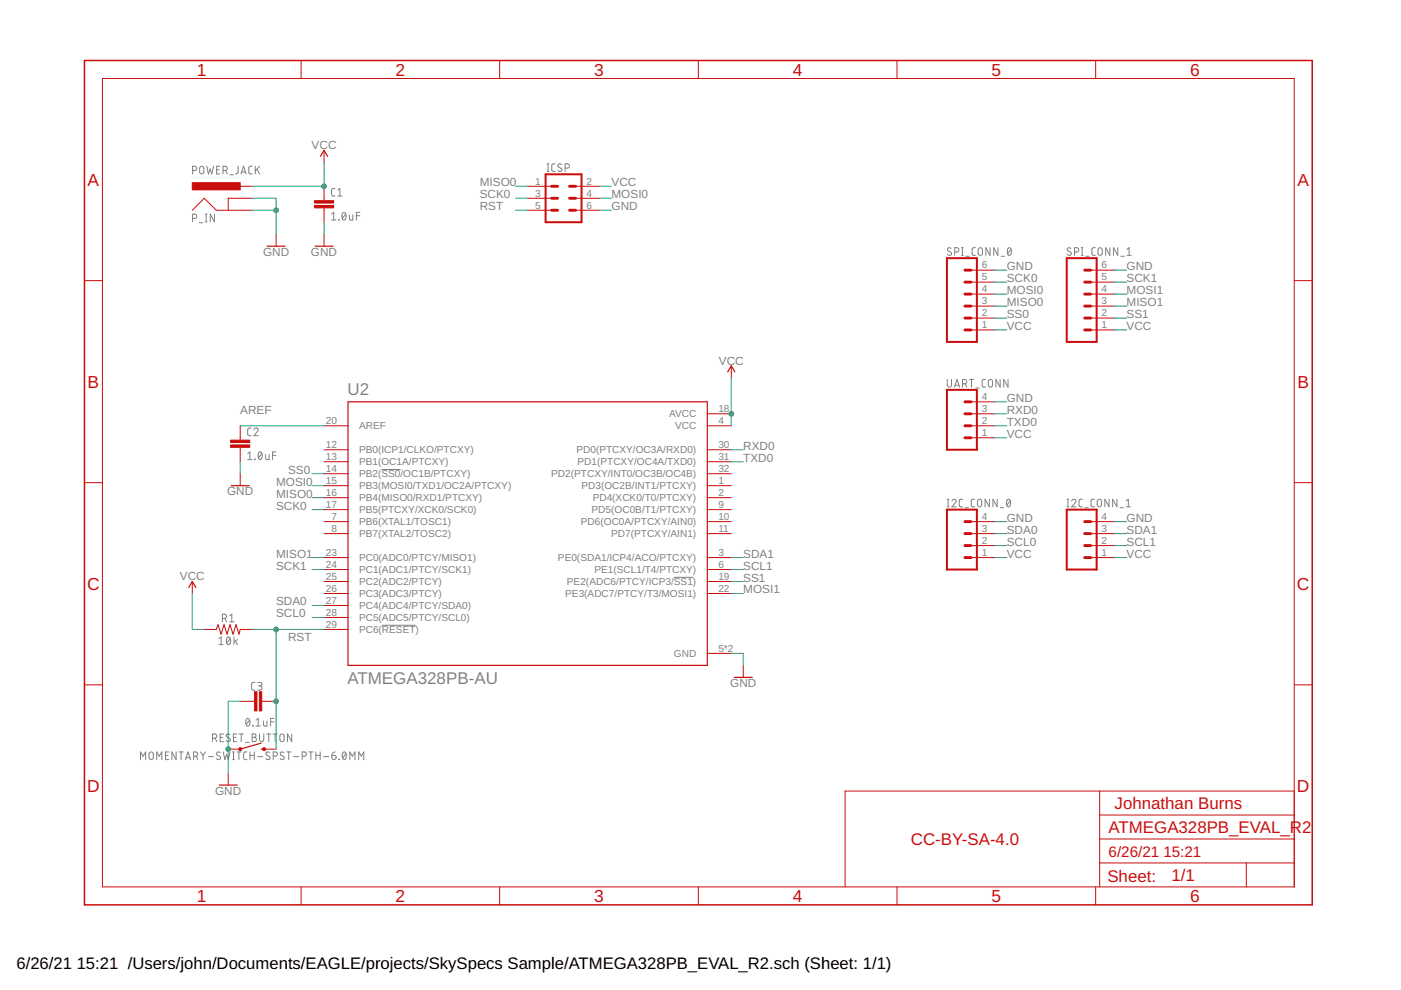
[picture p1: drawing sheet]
<svg xmlns="http://www.w3.org/2000/svg" width="297mm" height="210mm" viewBox="0 0 297 210" stroke-linecap="round" stroke-linejoin="round" font-family="sans-serif">
<g fill="none" stroke="#808080" stroke-width=".21">
<path d="M40.8 36.2h.5a.46 .46 0 0 0 .4-.5 .46 .46 0 0 0-.4-.5h-.5v1.7M42.5 35.4l.3-.2 .3 .2 .1 1a.44 .44 0 0 1-.4 .5 .44 .44 0 0 1-.5-.5zM43.8 35.2l.4 1.7 .4-1.1 .3 1.1 .4-1.7M45.9 36h.6M46.7 35.2h-.8v1.7h.8M47.3 36.2h.4a.46 .46 0 0 0 .5-.5 .46 .46 0 0 0-.5-.5h-.4v1.7M47.8 36.2l.4 .7M48.8 37.1h.7M50.5 35.2v1.5l-.6 .2M51.1 36.9l.5-1.7 .6 1.7M51.2 36.5h.8M53.5 35.2l-.5 .1-.3 .3 .1 1.1 .2 .2h.5"/>
<path d="M54.1 35.2v1.7M54.5 35.9l.5 1M55 35.2l-.9 1M71 39.9l-.5 .1-.2 .3v1.1l.2 .2h.5M116 36.4h.4M116 34.7h.4M116.2 34.7v1.7M117.7 34.7l-.6 .1-.1 .3v1.1l.2 .1 .5 .1M119.1 34.9l-.5-.2-.2 .1-.1 .3 .1 .2 .6 .4a.38 .38 0 0 1 .1 .5 .38 .38 0 0 1-.5 .1l-.4-.1M119.8 35.6h.5a.46 .46 0 0 0 .4-.4 .46 .46 0 0 0-.4-.5h-.5v1.7M40.8 46.3h.5a.46 .46 0 0 0 .4-.4 .46 .46 0 0 0-.4-.5h-.5v1.6M42.3 47.2h.7"/>
<path d="M43.5 45.4h.4M43.5 47h.4M43.7 45.4v1.6M45.5 45.4v1.6l-.9-1.6v1.6M70.3 45.4l.5-.4v1.7M70.3 46.7h.9M71.6 41.6h.9M71.6 40.3l.5-.4v1.7M71.8 46.6l.1 .1zM72.7 45.1l.2-.1a.97 .97 0 0 1 0 1.7 1.02 1.02 0 0 1-.2-1.6zM73.3 45.4l-.7 .9M74.1 45.6v.9l.3 .2h.4v-1.1"/>
<path d="M75.6 45.7h.7M76.3 45h-.7v1.7M201.7 52.7l-.2-.1a.38 .38 0 0 0-.6 .1 .38 .38 0 0 0 .2 .5l.4 .3a.4 .4 0 0 1 .1 .6 .4 .4 0 0 1-.6-.1l-.2-.1M202.4 53.4h.5a.46 .46 0 0 0 .4-.4 .46 .46 0 0 0-.4-.5h-.5v1.6M203.9 52.5h.3M203.9 54.1h.3M204 52.5v1.6M204.8 54.3h.7M206.8 52.5l-.5 .1-.2 .3v1l.2 .2h.5M207.5 52.7l.4-.2 .4 .3v.9a.46 .46 0 0 1-.5 .4 .46 .46 0 0 1-.4-.4zM209.9 52.5v1.6l-.9-1.6v1.6M211.6 52.5v1.6l-.9-1.6v1.6"/>
<path d="M212.2 54.3h.8M213.8 52.6l.2-.1a.95 .95 0 0 1 0 1.6 1.04 1.04 0 0 1-.2-1.5zM214.4 52.9l-.8 .9M227.1 52.7l-.5-.2-.3 .4 .1 .2 .5 .4a.38 .38 0 0 1 .2 .5 .38 .38 0 0 1-.5 .1l-.4-.2M227.8 53.4h.5a.46 .46 0 0 0 .4-.4 .46 .46 0 0 0-.4-.5h-.5v1.6M229.3 52.5h.3M229.3 54.1h.3M229.4 52.5v1.6M230.2 54.3h.7M232.2 52.5l-.5 .1-.2 .3v1l.2 .2h.5M232.9 52.7l.4-.2 .3 .2 .1 1a.46 .46 0 0 1-.5 .4 .46 .46 0 0 1-.4-.4zM235.3 52.5v1.6l-.9-1.6v1.6"/>
<path d="M237 52.5v1.6l-.9-1.6v1.6M237.6 54.3h.8M239 54.1h.8M239 52.9l.4-.4v1.6M52.5 96.2l.5-.4v1.7M52.5 97.5h.9M53.2 90.7l-.5 .1-.2 .3 .1 1.2 .6 .1M53.8 91.1a.44 .44 0 0 1 .7-.3 .44 .44 0 0 1 .1 .7l-.8 .9h.9M54 97.3l.1 .2zM54.9 95.9l.3-.1a.97 .97 0 0 1 0 1.7 1.03 1.03 0 0 1-.3-1.6zM55.5 96.2l-.7 .9M56.3 96.4v.9l.3 .2h.4v-1.1"/>
<path d="M57.8 96.5h.7M58.5 95.8h-.7v1.7M80.9 99.5h4M200.8 80.5v1.1a.46 .46 0 0 0 .5 .5 .46 .46 0 0 0 .4-.5v-1.1M202.4 82.1l.5-1.6 .6 1.6M202.5 81.7h.8M204.1 81.4h.4a.46 .46 0 0 0 .5-.5 .46 .46 0 0 0-.5-.4h-.4v1.6M204.6 81.4l.4 .7M205.5 80.5h.9M206 80.5v1.6M206.9 82.3h.7M209 80.5h-.6l-.2 .3 .1 1.1 .1 .1 .6 .1"/>
<path d="M209.7 80.6l.3-.1 .3 .1 .1 1a.46 .46 0 0 1-.4 .5 .46 .46 0 0 1-.5-.5zM212 80.5v1.6l-.8-1.6v1.6M213.7 80.5v1.6l-.9-1.6v1.6M200.8 107.5h.4M200.8 105.9h.4M201 105.9v1.6M201.8 106.2a.44 .44 0 0 1 .7-.3 .44 .44 0 0 1 .1 .7l-.8 .9h.9M204.1 105.9h-.5l-.2 .3v1.1l.2 .1 .5 .1M204.6 107.7h.7M206.7 105.9h-.6l-.2 .3 .1 1.1 .1 .1 .6 .1M207.4 106l.3-.1 .3 .1 .1 1a.44 .44 0 0 1-.4 .5 .44 .44 0 0 1-.5-.5zM209.8 105.9v1.6l-.9-1.6v1.6"/>
<path d="M211.4 105.9v1.6l-.9-1.6v1.6M212.1 107.7h.7M213.6 106l.2-.1a.93 .93 0 0 1 0 1.6 1.02 1.02 0 0 1-.2-1.5zM214.2 106.2l-.7 .9M226.2 107.5h.4M226.2 105.9h.4M226.4 105.9v1.6M227.2 106.2a.45 .45 0 0 1 .6-.3 .45 .45 0 0 1 .2 .7l-.8 .9h.9M229.5 105.9h-.5l-.2 .3v1.1l.2 .1 .5 .1M230 107.7h.7M232.1 105.9h-.6l-.2 .3 .1 1.1 .1 .1 .6 .1M232.8 106l.3-.1 .3 .1 .1 1a.46 .46 0 0 1-.4 .5 .46 .46 0 0 1-.5-.5z"/>
<path d="M235.1 105.9v1.6l-.8-1.6v1.6M236.8 105.9v1.6l-.9-1.6v1.6M237.5 107.7h.7M238.8 107.5h.9M238.8 106.2l.4-.3v1.6M46.4 135.4l.5-.4v1.7M46.4 136.7h.9M47.2 131.1h.4a.46 .46 0 0 0 .4-.4 .46 .46 0 0 0-.4-.5h-.4v1.6M47.7 131.1l.3 .7M48.2 135.1l.3-.1a.97 .97 0 0 1 0 1.7 1.02 1.02 0 0 1-.3-1.6zM48.7 130.6l.4-.4v1.6M48.7 131.8h.9"/>
<path d="M48.8 135.4l-.7 .9M49.6 135v1.7M49.9 135.9l.4 .8M50.3 135.6l-.7 .5M81 132.6h7.1M142.9 122.4h4M31.7 159.6l.3-.2 .4 .2 .1 1a.46 .46 0 0 1-.4 .5 .46 .46 0 0 1-.5-.5zM35.8 159.4h-.7v1.7h.7M37.3 159.4v1.7l-.9-1.7v1.7M38 159.4h.9M38.4 159.4v1.7M42.5 159.4l.6 .8"/>
<path d="M43.6 159.4l-.5 .8M45.1 156.5h.4a.46 .46 0 0 0 .5-.4 .46 .46 0 0 0-.5-.5h-.4v1.6M45.6 156.5l.4 .7M46.7 156.3h.5M46.7 159.6l-.6-.2-.2 .4 .1 .2 .6 .4a.38 .38 0 0 1 .1 .5 .38 .38 0 0 1-.5 .1l-.3-.2M47.3 159.4l.4 1.7 .3-1.1 .4 1.1 .4-1.7M47.4 155.6h-.7v1.6h.7M48.7 155.7l-.5-.1-.2 .4v.2l.6 .4a.38 .38 0 0 1 .2 .5 .38 .38 0 0 1-.5 .1l-.4-.2M49.3 159.4h.4M49.5 156.3h.5M49.5 159.4v1.7M50.2 159.4h.9"/>
<path d="M50.2 155.6h-.7v1.6h.7M50.7 159.4v1.7M50.7 155.6h.9M51.1 155.6v1.6M52.1 157.4h.7M52.3 152.4l.3-.1a.97 .97 0 0 1 0 1.6 1.02 1.02 0 0 1-.3-1.5zM52.4 159.4h-.5l-.3 .4 .2 1.2 .6 .1M52.9 152.7l-.7 .9M53 159.4v1.7M53.5 155.6h.4a.36 .36 0 0 1 .4 .4 .36 .36 0 0 1-.4 .3 .46 .46 0 0 1 .5 .5 .46 .46 0 0 1-.5 .4h-.4zM53.5 156.3h.4M53.6 153.9h.1z"/>
<path d="M53.9 159.4v1.7M54.1 144.7h-.5l-.3 .4 .1 1 .2 .2h.5M54.3 153.9h.9M54.3 152.7l.4-.4v1.6M54.6 144.7h.6a.36 .36 0 0 1 .3 .4 .36 .36 0 0 1-.3 .3h-.4M55 155.6v1.2a.46 .46 0 0 0 .5 .4 .46 .46 0 0 0 .4-.4v-1.2M55.1 145.4a.46 .46 0 0 1 .4 .5 .46 .46 0 0 1-.4 .4h-.5M55.9 152.9v.9l.3 .1h.4v-1M56.5 155.6h.9M57 155.6v1.6M57.1 159.6l-.5-.2-.2 .4 .1 .2 .6 .4a.38 .38 0 0 1 .1 .5 .38 .38 0 0 1-.5 .1l-.4-.2M57.4 153h.7"/>
<path d="M57.9 155.6h.9M58.1 152.3h-.7v1.6M58.3 155.6v1.6M59.5 155.7l.3-.1 .3 .1 .1 1.1a.46 .46 0 0 1-.4 .4 .46 .46 0 0 1-.5-.4zM60.2 159.6l-.2-.1a.38 .38 0 0 0-.5 .1 .38 .38 0 0 0 .1 .5l.5 .3a.44 .44 0 0 1-.1 .7 .44 .44 0 0 1-.6-.3M60.8 159.4h.9M61.2 159.4v1.7M61.8 155.6v1.6l-.8-1.6v1.6M65.5 159.4h.9M65.9 159.4v1.7M67 159.4v1.7M67.9 159.4v1.7"/>
<path d="M71.1 159.4l-.6 .3-.1 .4M72.7 159.5l.3-.1a.97 .97 0 0 1 0 1.7 1.02 1.02 0 0 1-.3-1.6zM73.4 159.8l-.8 .9M29.8 161.1v-1.7l.5 .9 .6-.9v1.7M33.2 161.1v-1.7l.6 .9 .5-.9v1.7M35.1 160.1h.5M39.3 161.1l.6-1.7 .5 1.7M39.5 160.7h.8M41 160.3h.5a.46 .46 0 0 0 .4-.4 .46 .46 0 0 0-.4-.5h-.5v1.7M41.6 160.3l.3 .8M43.1 160.2v.9M44.2 160.4h1.1"/>
<path d="M49.3 161.1h.4M53 160.1h.9M54.6 160.4h1.1M57.9 160.3h.5a.46 .46 0 0 0 .4-.4 .46 .46 0 0 0-.4-.5h-.5v1.7M62.3 160.4h1M64.1 160.3h.4a.46 .46 0 0 0 .5-.4 .46 .46 0 0 0-.5-.5h-.4v1.7M67 160.1h.9M68.6 160.4h1.1M70.4 160.1h.5a.45 .45 0 0 1 .4 .6 .45 .45 0 0 1-.5 .3 .45 .45 0 0 1-.4-.4zM71.9 161v.1zM74.2 161.1v-1.7l.5 .9 .6-.9v1.7M76.1 161.1v-1.7l.5 .9 .5-.9v1.7"/>
</g>
<g fill="none" stroke="#c90d0c" stroke-width=".21">
<path d="M21.7 16.6h252.7v171.4h-252.7zM63.8 12.8v3.8M105.9 12.8v3.8M148.1 12.8v3.8M190.2 12.8v3.8M232.3 12.8v3.8M50.9 39.5h2.6M68.7 31.9v2.5M68.7 39.5v3M111.9 39.5h5M122 39.5h5.1M17.9 59.5h3.8"/>
<path d="M40.8 44.6l2.5-2.6 2.5 2.6h7.7M53.5 42h-5.1v2.6M58.5 49.7v2.5M68.7 44.1v3M68.7 49.7v2.5M111.9 44.6h5M111.9 42h5M122 44.6h5.1M122 42h5.1M205.8 59.8h5.1M205.8 57.3h5.1M231.2 59.8h5.1"/>
<path d="M231.2 57.3h5.1M274.4 59.5h3.8M155 77.6v2.5M205.8 70h5.1M205.8 67.4h5.1M205.8 64.9h5.1M205.8 62.4h5.1M231.2 70h5.1M231.2 67.4h5.1M231.2 64.9h5.1M231.2 62.4h5.1M50.9 90.3v3"/>
<path d="M50.9 94.8v3.1M68.7 90.3h5.1M68.7 95.4h5.1M68.7 97.9h5.1M150 90.3h5M150 95.4h5M150 97.9h5M150 87.7h5M205.8 90.3h5.1M205.8 87.7h5.1M205.8 92.8h5.1M205.8 85.2h5.1"/>
<path d="M17.9 102.3h3.8M50.9 100.4v2.6M68.7 100.4h5.1M68.7 103h5.1M68.7 105.5h5.1M68.7 108.1h5.1M68.7 110.6h5.1M68.7 113.1h5.1M68.7 118.2h5.1M150 100.4h5M150 103h5M150 105.5h5"/>
<path d="M150 108.1h5M150 110.6h5M150 113.1h5M150 118.2h5M205.8 110.6h5.1M205.8 113.1h5.1M205.8 118.2h5.1M205.8 115.7h5.1M231.2 110.6h5.1M231.2 113.1h5.1M231.2 118.2h5.1M231.2 115.7h5.1"/>
<path d="M274.4 102.3h3.8M40.8 123.3v2.5M43.3 133.5h2.5l.4-1.1 .7 2.1 .6-2.1 .6 2.1 .7-2.1 .6 2.1 .6-2.1 .7 2.1 .2-1h2.6M68.7 120.8h5.1M68.7 123.3h5.1M68.7 125.8h5.1M68.7 128.4h5.1M68.7 130.9h5.1M68.7 133.5h5.1M150 138.5h5M150 120.8h5M150 123.3h5"/>
<path d="M150 125.8h5M17.9 145.2h3.8M48.4 158.8h2.5M50.9 148.7h3.1M55.5 148.7h3M56 158.8h2.5M157.6 141.1v2.5M274.4 145.2h3.8M48.4 163.9v2.6M233.2 167.7v20.3M233.2 177.9h41.2M233.2 172.8h41.2"/>
<path d="M274.4 167.7h-95.2v20.3M63.8 188v3.9M105.9 188v3.9M148.1 188v3.9M190.2 188v3.9M232.3 188v3.9M233.2 183h41.2M264.2 183v5"/>
</g>
<path d="M17.9 12.8h260.3v179.1h-260.3z" fill="none" stroke="#c90d0c" stroke-width=".32"/>
<path d="M67.9 33.1l.8-1.2 .8 1.2M56.6 52.2h3.9M66.8 52.2h3.8M154.3 78.8l.7-1.2 .8 1.2M73.8 85.2h76.2v55.9h-76.2zM49 103h3.8M40 124.6l.8-1.3 .7 1.3M55.4 158.8h.6M55.4 157.6l-4.5 1.2M155.7 143.6h3.8M46.5 166.5h3.8" fill="none" stroke="#c90d0c" stroke-width=".25"/>
<path d="M115.7 37h7.6v10.1h-7.6zM200.8 54.7h6.3v17.8h-6.3zM226.2 54.7h6.3v17.8h-6.3zM200.8 82.7h6.3v12.7h-6.3zM200.8 108.1h6.3v12.7h-6.3zM226.2 108.1h6.3v12.7h-6.3z" fill="none" stroke="#c90d0c" stroke-width=".42"/>
<g fill="none" stroke="#c90d0c" stroke-width=".61">
<path d="M116.9 39.5h1.3M120.8 39.5h1.2M116.9 44.6h1.3M116.9 42h1.3M120.8 44.6h1.2M120.8 42h1.2M204.6 59.8h1.2M204.6 57.3h1.2M230 59.8h1.2M230 57.3h1.2M204.6 64.9h1.2M204.6 67.4h1.2"/>
<path d="M204.6 70h1.2M204.6 62.4h1.2M230 64.9h1.2M230 67.4h1.2M230 70h1.2M230 62.4h1.2M204.6 87.7h1.2M204.6 90.3h1.2M204.6 92.8h1.2M204.6 85.2h1.2M204.6 113.1h1.2M204.6 115.7h1.2"/>
<path d="M204.6 118.2h1.2M204.6 110.6h1.2M230 113.1h1.2M230 115.7h1.2M230 118.2h1.2M230 110.6h1.2"/>
</g>
<g fill="#c90d0c" stroke="#c90d0c" stroke-width=".21">
<path d="M40.8 38.7h10.1v1.6h-10.1z"/>
<path d="M66.7 43.6h4v.5h-4z"/>
<path d="M66.7 42.5h4v.6h-4z"/>
<path d="M48.9 94.3h4.1v.5h-4.1z"/>
<path d="M48.9 93.3h4.1v.5h-4.1z"/>
<path d="M55 146.7h.5v4h-.5z"/>
<path d="M54 146.7h.5v4h-.5z"/>
</g>
<g fill="#c90d0c" stroke="#c90d0c" stroke-width=".21">
<circle cx="50.9" cy="158.8" r=".33"/>
<circle cx="56" cy="158.8" r=".33"/>
</g>
<g fill="none" stroke="#0dab76" stroke-width=".21">
<path d="M68.7 34.4v5.1h-15.2M109.3 39.5h2.6M127.1 39.5h2.5M53.5 44.6h5M53.5 42h5v7.7M68.7 47.1v2.6M109.3 44.6h2.6M109.3 42h2.6M127.1 44.6h2.5M127.1 42h2.5M210.9 57.3h2.6M210.9 59.8h2.6"/>
<path d="M236.3 57.3h2.6M236.3 59.8h2.6M210.9 70h2.6M210.9 62.4h2.6M210.9 64.9h2.6M210.9 67.4h2.6M236.3 70h2.6M236.3 62.4h2.6M236.3 64.9h2.6M236.3 67.4h2.6M50.9 97.9v2.5M50.9 90.3h17.8"/>
<path d="M155 80.1v10.2M155 95.4h2.6M155 97.9h2.6M210.9 85.2h2.6M210.9 92.8h2.6M210.9 87.7h2.6M210.9 90.3h2.6M66.2 118.2h2.5M66.2 108.1h2.5M66.2 103h2.5M66.2 105.5h2.5M66.2 100.4h2.5"/>
<path d="M155 118.2h2.6M210.9 110.6h2.6M210.9 118.2h2.6M210.9 113.1h2.6M210.9 115.7h2.6M236.3 110.6h2.6M236.3 118.2h2.6M236.3 113.1h2.6M236.3 115.7h2.6M40.8 125.8v7.7h2.5M53.5 133.5h15.2M58.5 133.5v25.3"/>
<path d="M66.2 120.8h2.5M66.2 128.4h2.5M66.2 130.9h2.5M155 138.5h2.6v2.6M155 120.8h2.6M155 125.8h2.6M155 123.3h2.6M50.9 148.7h-2.5v15.2"/>
</g>
<g fill="#0dab76" stroke="#0dab76" stroke-width=".21">
<circle cx="58.5" cy="44.6" r=".51"/>
<circle cx="48.4" cy="158.8" r=".51"/>
<circle cx="155" cy="87.7" r=".51"/>
<circle cx="68.7" cy="39.5" r=".51"/>
<circle cx="58.5" cy="148.7" r=".51"/>
<circle cx="58.5" cy="133.5" r=".51"/>
</g>
<g font-size="3.7" fill="#c90d0c">
<text x="41.8" y="16">1</text>
<text x="83.9" y="16">2</text>
<text x="126" y="16">3</text>
<text x="168.1" y="16">4</text>
<text x="210.2" y="16">5</text>
<text x="252.3" y="16">6</text>
<text x="18.6" y="39.4">A</text>
<text x="275.1" y="39.4">A</text>
<text x="18.6" y="82.2">B</text>
<text x="275.1" y="82.2">B</text>
<text x="18.5" y="125.1">C</text>
<text x="275" y="125.1">C</text>
<text x="18.5" y="167.9">D</text>
<text x="275" y="167.9">D</text>
<text x="41.8" y="191.2">1</text>
<text x="83.9" y="191.2">2</text>
<text x="126" y="191.2">3</text>
<text x="168.1" y="191.2">4</text>
<text x="210.2" y="191.2">5</text>
<text x="252.3" y="191.2">6</text>
</g>
<g font-size="3.6" fill="#808080">
<text x="73.7" y="83.8">U2</text>
<text x="73.6" y="145.1">ATMEGA328PB-AU</text>
</g>
<g font-size="3.6" fill="#c90d0c">
<text x="236.3" y="171.5">Johnathan Burns</text>
<text x="193.1" y="179.2">CC-BY-SA-4.0</text>
<text x="235" y="176.6">ATMEGA328PB_EVAL_R2</text>
<text x="234.8" y="186.9">Sheet:</text>
<text x="248.4" y="186.8">1/1</text>
</g>
<g font-size="3.5">
<text x="3.5" y="205.4">6/26/21</text>
<text x="16.3" y="205.4">15:21 /Users/john/Documents/EAGLE/projects/SkySpecs Sample/ATMEGA328PB_EVAL_R2.sch (Sheet: 1/1)</text>
</g>
<g font-size="3.2" fill="#c90d0c">
<text x="235" y="181.7">6/26/21</text>
<text x="246.7" y="181.7">15:21</text>
</g>
<g font-size="2.5" fill="#808080">
<text x="66.1" y="31.6">VCC</text>
<text x="101.7" y="39.5">MISO0</text>
<text x="129.7" y="39.5">VCC</text>
<text x="101.7" y="42">SCK0</text>
<text x="101.7" y="44.6">RST</text>
<text x="129.7" y="44.6">GND</text>
<text x="129.7" y="42">MOSI0</text>
<text x="55.8" y="54.2">GND</text>
<text x="65.9" y="54.2">GND</text>
<text x="213.5" y="57.3">GND</text>
<text x="213.5" y="59.8">SCK0</text>
<text x="238.9" y="57.3">GND</text>
<text x="238.9" y="59.8">SCK1</text>
<text x="213.5" y="62.3">MOSI0</text>
<text x="213.5" y="64.9">MISO0</text>
<text x="238.9" y="62.3">MOSI1</text>
<text x="238.9" y="64.9">MISO1</text>
<text x="213.5" y="70">VCC</text>
<text x="213.5" y="67.4">SS0</text>
<text x="238.9" y="70">VCC</text>
<text x="238.9" y="67.4">SS1</text>
<text x="152.4" y="77.3">VCC</text>
<text x="50.9" y="87.7">AREF</text>
<text x="213.5" y="85.2">GND</text>
<text x="213.5" y="87.7">RXD0</text>
<text x="157.6" y="95.4">RXD0</text>
<text x="213.5" y="92.8">VCC</text>
<text x="213.5" y="90.3">TXD0</text>
<text x="61.1" y="100.4">SS0</text>
<text x="157.6" y="97.9">TXD0</text>
<text x="48.1" y="105">GND</text>
<text x="58.5" y="103">MOSI0</text>
<text x="58.5" y="105.5">MISO0</text>
<text x="58.5" y="108.1">SCK0</text>
<text x="213.5" y="110.6">GND</text>
<text x="213.5" y="113.1">SDA0</text>
<text x="238.9" y="110.6">GND</text>
<text x="238.9" y="113.1">SDA1</text>
<text x="58.5" y="118.2">MISO1</text>
<text x="157.6" y="118.2">SDA1</text>
<text x="213.5" y="118.2">VCC</text>
<text x="213.5" y="115.7">SCL0</text>
<text x="238.9" y="118.2">VCC</text>
<text x="238.9" y="115.7">SCL1</text>
<text x="38.1" y="123">VCC</text>
<text x="58.5" y="120.8">SCK1</text>
<text x="157.6" y="125.8">MOSI1</text>
<text x="157.6" y="123.3">SS1</text>
<text x="157.6" y="120.8">SCL1</text>
<text x="58.5" y="128.4">SDA0</text>
<text x="58.5" y="130.9">SCL0</text>
<text x="61.1" y="136">RST</text>
<text x="154.8" y="145.6">GND</text>
<text x="45.6" y="168.5">GND</text>
</g>
<g font-size="2.1" fill="#808080">
<text x="113.4" y="39.1">1</text>
<text x="113.4" y="41.7">3</text>
<text x="124.4" y="41.7">4</text>
<text x="124.4" y="39.1">2</text>
<text x="113.4" y="44.2">5</text>
<text x="124.4" y="44.2">6</text>
<text x="208.2" y="59.5">5</text>
<text x="208.2" y="56.9">6</text>
<text x="233.6" y="59.5">5</text>
<text x="233.6" y="56.9">6</text>
<text x="208.2" y="64.5">3</text>
<text x="208.2" y="62">4</text>
<text x="233.6" y="64.5">3</text>
<text x="233.6" y="62">4</text>
<text x="208.2" y="69.6">1</text>
<text x="208.2" y="67.1">2</text>
<text x="233.6" y="69.6">1</text>
<text x="233.6" y="67.1">2</text>
<text x="69.1" y="89.9">20</text>
<text x="141.9" y="88.5">AVCC</text>
<text x="152.3" y="89.9">4</text>
<text x="152.3" y="87.4">18</text>
<text x="208.2" y="89.9">2</text>
<text x="208.2" y="87.4">3</text>
<text x="208.2" y="84.8">4</text>
<text x="69.1" y="95">12</text>
<text x="76.1" y="91">AREF</text>
<text x="143.1" y="91">VCC</text>
<text x="152.3" y="95">30</text>
<text x="208.2" y="92.5">1</text>
<text x="69.1" y="97.5">13</text>
<text x="69.1" y="100.1">14</text>
<text x="76.1" y="96.1">PB0(ICP1/CLKO/PTCXY)</text>
<text x="76.1" y="98.7">PB1(OC1A/PTCXY)</text>
<text x="76.1" y="101.2">PB2(SS0/OC1B/PTCXY)</text>
<text x="116.9" y="101.2">PD2(PTCXY/INT0/OC3B/OC4B)</text>
<text x="122.2" y="96.1">PD0(PTCXY/OC3A/RXD0)</text>
<text x="122.4" y="98.7">PD1(PTCXY/OC4A/TXD0)</text>
<text x="152.3" y="97.5">31</text>
<text x="152.3" y="100.1">32</text>
<text x="69.1" y="102.6">15</text>
<text x="69.1" y="105.2">16</text>
<text x="69.1" y="107.7">17</text>
<text x="76.1" y="103.7">PB3(MOSI0/TXD1/OC2A/PTCXY)</text>
<text x="76.1" y="106.3">PB4(MISO0/RXD1/PTCXY)</text>
<text x="123.3" y="103.7">PD3(OC2B/INT1/PTCXY)</text>
<text x="125.7" y="106.3">PD4(XCK0/T0/PTCXY)</text>
<text x="152.3" y="102.6">1</text>
<text x="152.3" y="105.2">2</text>
<text x="152.3" y="107.7">9</text>
<text x="70.3" y="110.2">7</text>
<text x="70.3" y="112.8">8</text>
<text x="76.1" y="108.8">PB5(PTCXY/XCK0/SCK0)</text>
<text x="76.1" y="111.4">PB6(XTAL1/TOSC1)</text>
<text x="76.1" y="113.9">PB7(XTAL2/TOSC2)</text>
<text x="123.2" y="111.4">PD6(OC0A/PTCXY/AIN0)</text>
<text x="125.4" y="108.8">PD5(OC0B/T1/PTCXY)</text>
<text x="129.6" y="113.9">PD7(PTCXY/AIN1)</text>
<text x="152.3" y="110.2">10</text>
<text x="152.3" y="112.8">11</text>
<text x="208.2" y="112.8">3</text>
<text x="208.2" y="110.2">4</text>
<text x="233.6" y="112.8">3</text>
<text x="233.6" y="110.2">4</text>
<text x="69.1" y="117.9">23</text>
<text x="76.1" y="119">PC0(ADC0/PTCY/MISO1)</text>
<text x="118.3" y="119">PE0(SDA1/ICP4/ACO/PTCXY)</text>
<text x="152.3" y="117.9">3</text>
<text x="208.2" y="117.9">1</text>
<text x="208.2" y="115.3">2</text>
<text x="233.6" y="117.9">1</text>
<text x="233.6" y="115.3">2</text>
<text x="69.1" y="120.4">24</text>
<text x="69.1" y="122.9">25</text>
<text x="69.1" y="125.5">26</text>
<text x="76.1" y="121.5">PC1(ADC1/PTCY/SCK1)</text>
<text x="76.1" y="124.1">PC2(ADC2/PTCY)</text>
<text x="120.2" y="124.1">PE2(ADC6/PTCY/ICP3/SS1)</text>
<text x="126" y="121.5">PE1(SCL1/T4/PTCXY)</text>
<text x="152.3" y="122.9">19</text>
<text x="152.3" y="125.5">22</text>
<text x="152.3" y="120.4">6</text>
<text x="69.1" y="128">27</text>
<text x="69.1" y="130.6">28</text>
<text x="76.1" y="126.6">PC3(ADC3/PTCY)</text>
<text x="76.1" y="129.1">PC4(ADC4/PTCY/SDA0)</text>
<text x="76.1" y="131.7">PC5(ADC5/PTCY/SCL0)</text>
<text x="119.8" y="126.6">PE3(ADC7/PTCY/T3/MOSI1)</text>
<text x="69.1" y="133.1">29</text>
<text x="76.1" y="134.2">PC6(RESET)</text>
<text x="142.9" y="139.3">GND</text>
<text x="152.3" y="138.2">5*2</text>
</g>
</svg>
